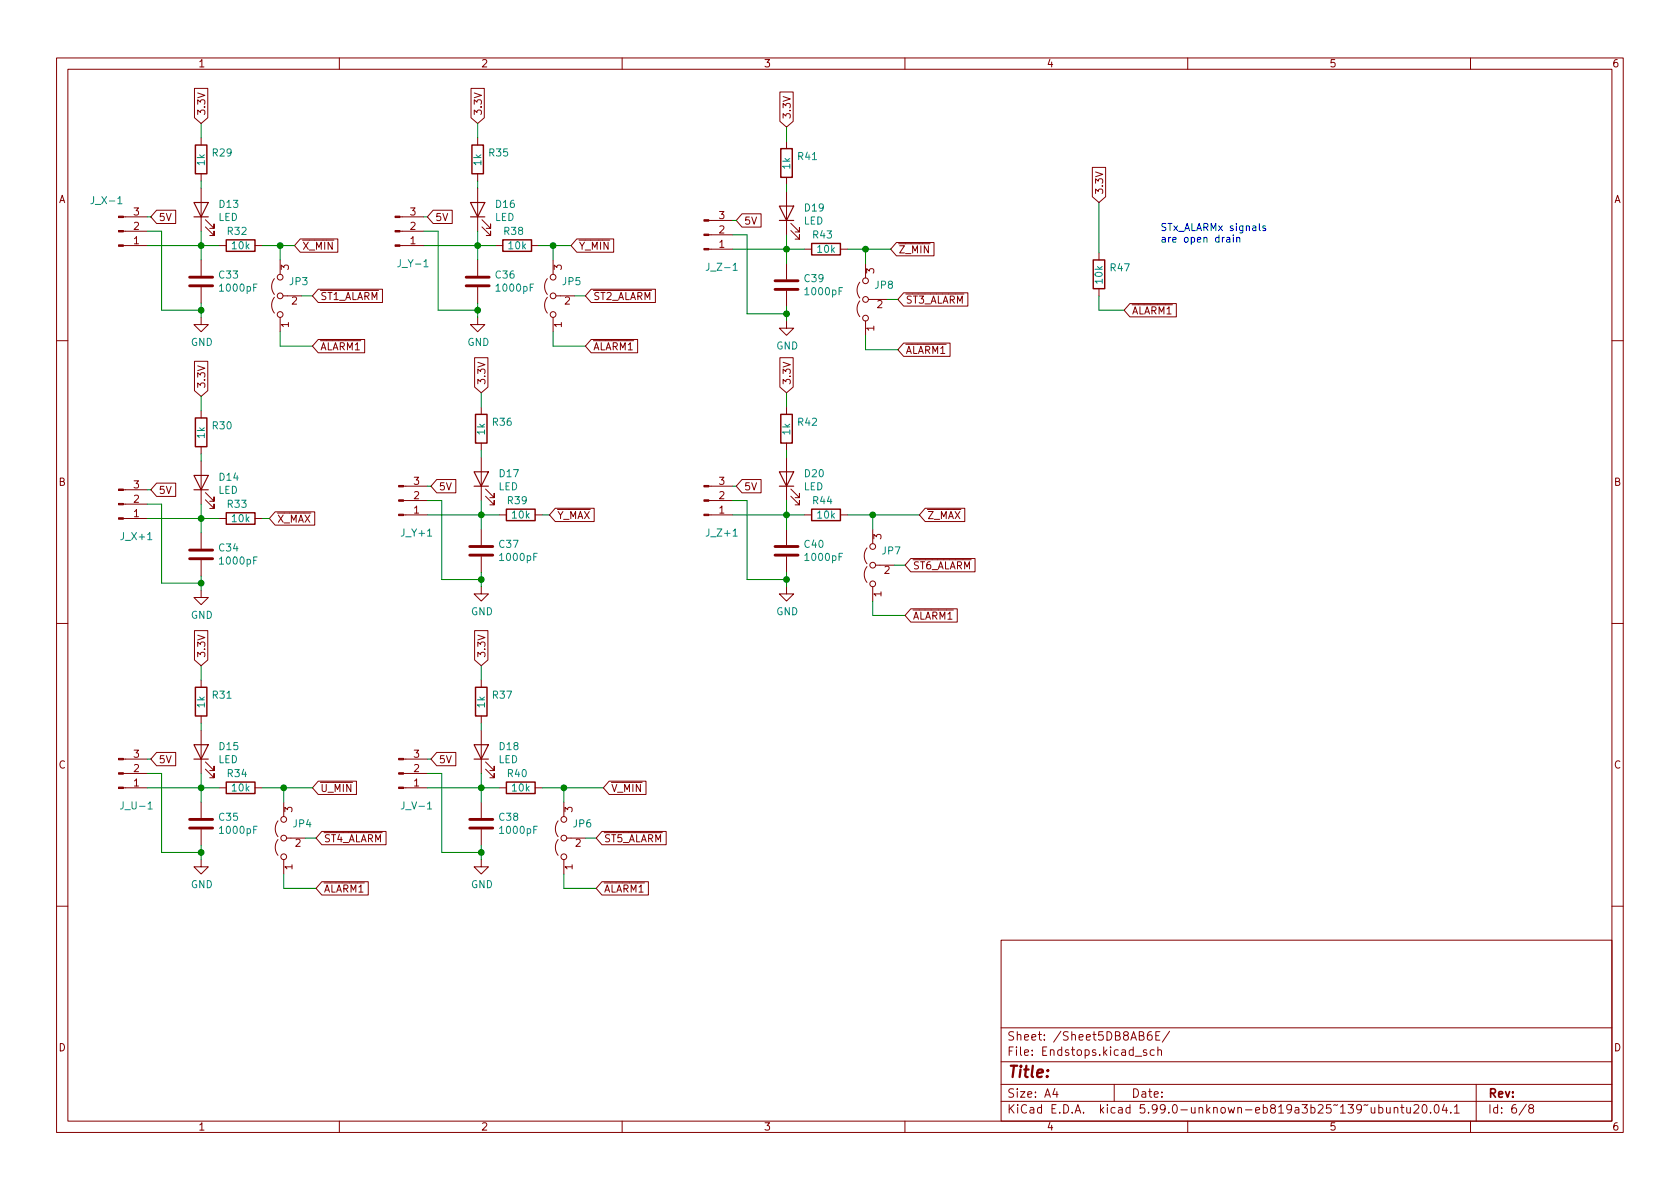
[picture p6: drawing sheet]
<svg xmlns="http://www.w3.org/2000/svg" width="297mm" height="210mm" viewBox="0 0 297 210" stroke-linecap="round" stroke-linejoin="round" font-family="sans-serif">
<g fill="none" stroke="#840000" stroke-width=".18">
<path d="M10 10.2h277v190.1h-277zM12 12.2h273v186.1h-273zM34.4 15.6h2.3v5.2l-1.1 1-1.2-1zM60 10.2v2M83.3 15.6h2.3v5.2l-1.1 1-1.2-1zM110 10.2v2M137.9 16.3h2.3v5.2l-1.1 1-1.2-1zM160 10.2v2M210 10.2v2M260 10.2v2M21.8 38.3h4.2M27.7 37.2h3.4v2.3h-3.4l-1-1.2z"/>
<path d="M35.6 24.4v1.2M35.6 30.7v1.3M35.6 33.3v7.6M36.3 38.9l1.5 1.5v-.8v.8h-.7M70.7 38.3h4.2M76.6 37.2h3.4v2.3h-3.4l-1-1.2zM84.5 24.4v1.2M84.5 30.7v1.3M84.5 33.3v7.6M85.2 38.9l1.5 1.5v-.8v.8h-.7M125.3 39h4.2M131.2 37.8h3.4v2.4h-3.4l-1-1.2z"/>
<path d="M139.1 25v1.3M139.1 31.4v1.2M139.1 33.9v7.6M139.8 39.5l1.6 1.5v-.7v.7h-.8M193.1 29.6h2.4v5.2l-1.2 1-1.2-1zM21.8 40.9h4.2M21.8 43.4h4.2M35.6 56.1v1.3h1.2l-1.2 1.3-1.3-1.3h1.3M35.6 46v2.8M35.6 50.8v2.8M36.3 40.1l1.5 1.6v-.8v.8h-.7M38.7 43.4h1.3"/>
<path d="M45.1 43.4h1.3M48.5 52.6a2.26 2.26 0 0 0 0 2.8M48.5 49.3a2.26 2.26 0 0 0 0 2.8M49.5 46v2.5M49.5 56.1v2.6M50 52.3h3.3M53.1 42.3h6.6v2.3h-6.6l-1-1.2zM56.3 51.1h11.3v2.4h-11.3l-1.1-1.2zM70.7 40.9h4.2M70.7 43.4h4.2M84.5 56.1v1.3h1.2l-1.2 1.3-1.3-1.3h1.3M84.5 46v2.8"/>
<path d="M84.5 50.8v2.8M85.2 40.1l1.5 1.6v-.8v.8h-.7M87.6 43.4h1.3M94 43.4h1.2M96.8 52.6a2.26 2.26 0 0 0 0 2.8M96.8 49.3a2.26 2.26 0 0 0 0 2.8M97.8 46v2.5M97.8 56.1v2.6M98.3 52.3h3.3M102 42.3h6.5v2.3h-6.5l-1-1.2zM104.5 51.1h11.4v2.4h-11.4l-1-1.2zM125.3 41.5h4.2"/>
<path d="M125.3 44.1h4.2M139.1 56.8v1.2h1.2l-1.2 1.3-1.3-1.3h1.3M139.1 46.6v2.8M139.1 51.4v2.8M139.8 40.8l1.6 1.5v-.8v.8h-.8M142.2 44.1h1.3M148.6 44.1h1.3M152 53.2a2.26 2.26 0 0 0 0 2.8M152 49.9a2.26 2.26 0 0 0 0 2.8M153 46.6v2.5M153 56.8v2.5M153.5 53h3.3"/>
<path d="M158.5 42.9h6.6v2.3h-6.6l-1-1.1zM159.8 51.8h11.3v2.3h-11.3l-1.1-1.1zM194.3 44.7v1.3M194.3 51v1.3M199.8 53.7h8.2v2.3h-8.2l-1-1.1zM10 60.2h2M34.4 63.9h2.3v5.2l-1.1 1-1.2-1zM35.6 72.6v1.3M35.6 79v1.3M56.3 60h8.2v2.4h-8.2l-1.1-1.2zM83.9 63.3h2.4v5.1l-1.2 1.1-1.2-1.1zM85.1 72v1.3"/>
<path d="M85.1 78.4v1.2M104.5 60h8.2v2.4h-8.2l-1-1.2zM137.9 63.3h2.3v5.1l-1.1 1.1-1.2-1.1zM139.1 72v1.3M139.1 78.4v1.2M159.8 60.7h8.2v2.3h-8.2l-1.1-1.2zM285 60.2h2M21.8 86.6h4.2M21.8 89.1h4.2M21.8 91.7h4.2M27.7 85.4h3.4v2.4h-3.4l-1-1.2zM35.6 81.5v7.6"/>
<path d="M35.6 94.2v2.8M35.6 99.1v2.7M36.3 88.4l1.5 1.5v-.8v.8h-.7M36.3 87.1l1.5 1.5v-.7v.7h-.7M38.7 91.7h1.3M45.1 91.7h1.3M48.6 90.5h7v2.4h-7l-1-1.2zM71.3 91.1h4.3M71.3 86h4.3M71.3 88.5h4.3M77.2 84.8h3.4v2.3h-3.4l-1-1.1zM85.1 80.9v7.6"/>
<path d="M85.1 93.6v2.8M85.1 98.4v2.8M85.9 87.8l1.5 1.5v-.8v.8h-.8M85.9 86.5l1.5 1.5v-.8v.8h-.8M88.3 91.1h1.2M94.6 91.1h1.3M98.2 89.9h6.9v2.3h-6.9l-1-1.1zM125.3 91.1h4.2M125.3 86h4.2M125.3 88.5h4.2M131.2 84.8h3.4v2.3h-3.4l-1-1.1zM139.1 80.9v7.6"/>
<path d="M139.1 93.6v2.8M139.1 98.4v2.8M139.8 87.8l1.6 1.5v-.8v.8h-.8M139.8 86.5l1.6 1.5v-.8v.8h-.8M142.2 91.1h1.3M148.6 91.1h1.3M153.3 96.9a2.26 2.26 0 0 0 0 2.8M154.3 93.6v2.5M154.8 99.9h3.3M161 98.8h11.4v2.3h-11.4l-1-1.2zM163.6 89.9h7v2.3h-7l-1-1.1zM10 110.2h2"/>
<path d="M34.4 111.5h2.3v5.2l-1.1 1-1.2-1zM35.6 104.4v1.3h1.2l-1.2 1.2-1.3-1.2h1.3M83.9 111.5h2.4v5.2l-1.2 1-1.2-1zM85.1 103.8v1.2h1.3l-1.3 1.3-1.3-1.3h1.3M139.1 103.8v1.2h1.2l-1.2 1.3-1.3-1.3h1.3M153.3 100.2a2.26 2.26 0 0 0 0 2.8M154.3 103.8v2.5M161 107.7h8.3v2.3h-8.3l-1-1.2zM285 110.2h2M21.8 134.2h4.2M21.8 136.8h4.2M21.8 139.3h4.2"/>
<path d="M27.7 133.1h3.4v2.3h-3.4l-1-1.2zM35.6 120.3v1.2M35.6 126.6v1.3M35.6 129.2v7.6M36.3 136l1.5 1.5v-.7v.7h-.7M36.3 134.7l1.5 1.6v-.8v.8h-.7M38.7 139.3h1.3M45.1 139.3h1.3M56.3 138.1h6.7v2.4h-6.7l-1.1-1.2zM71.3 134.2h4.3M71.3 136.8h4.3M71.3 139.3h4.3"/>
<path d="M77.2 133.1h3.4v2.3h-3.4l-1-1.2zM85.1 120.3v1.2M85.1 126.6v1.3M85.1 129.2v7.6M85.9 136l1.5 1.5v-.7v.7h-.8M85.9 134.7l1.5 1.6v-.8v.8h-.8M88.3 139.3h1.2M94.6 139.3h1.3M107.7 138.1h6.5v2.4h-6.5l-1-1.2zM35.6 152v1.3h1.2l-1.2 1.3-1.3-1.3h1.3M35.6 141.9v2.7M35.6 146.7v2.8"/>
<path d="M49.2 148.5a2.26 2.26 0 0 0 0 2.8M49.2 145.2a2.26 2.26 0 0 0 0 2.8M50.2 141.9v2.5M50.2 152v2.6M50.7 148.2h3.3M56.9 147h11.4v2.4h-11.4l-1-1.2zM56.9 155.9h8.2v2.4h-8.2l-1-1.2zM85.1 152v1.3h1.3l-1.3 1.3-1.3-1.3h1.3M85.1 141.9v2.7M85.1 146.7v2.8M98.7 148.5a2.26 2.26 0 0 0 0 2.8M98.7 145.2a2.26 2.26 0 0 0 0 2.8"/>
<path d="M99.7 141.9v2.5M99.7 152v2.6M100.2 148.2h3.3M106.4 147h11.4v2.4h-11.4l-1-1.2zM106.4 155.9h8.2v2.4h-8.2l-1-1.2zM10 160.2h2M177 166.3h108v32h-108zM285 160.2h2M60 198.3v2M110 198.3v2M160 198.3v2M177 194.8h108"/>
<path d="M177 191.8h108M177 187.8h108M177 181.8h108M186.5 192.5l-.4 1h1M186.9 193v1M197 191.8v3M200.7 186.8h1.2M202.7 185.7l-.3-.1-.3 .2 .1 .3 .5 .1v.4h-.6M203.6 182.4a.59 .59 0 0 0-.7 .7v.5l.1 .3h.4l.2-.1 .1-.5-.1-.2-.5-.1-.2 .3M204.1 185.7l-.5-.1-.2 .3v.4l.1 .3h.6M204.4 183.1h.5M204.7 185.8l.2-.2 .4 .1 .1 .9"/>
<path d="M204.7 185.1v1.5M205.1 182.4h-.7v1.5h.7M206.8 182.4l-1.3 1.9M210 198.3v2M243.8 195.9l.4-.1 .3 .3v.4l-.1 .3h-.6M243.8 195.3v1.5M245.1 195.8l.1 1h.4l.2-.1M245.8 195.8v1M246.5 196l.2-.2 .4 .1v.9M246.5 195.8v1M247.6 195.8h.6M247.9 195.3v1.3l.3 .2"/>
<path d="M248.7 195.8l.1 1h.3l.3-.1M249.4 195.8v1M250 195.5l.6-.2 .2 .2 .1 .3-1 1h1M251.6 195.4l.2-.1a.81 .81 0 0 1 .6 .7 .81 .81 0 0 1-.3 .8h-.2a.81 .81 0 0 1-.5-.6 .81 .81 0 0 1 .2-.8zM252.9 196.7v.1M253.8 195.4l.1-.1a.81 .81 0 0 1 .6 .7 .81 .81 0 0 1-.3 .8h-.1a.81 .81 0 0 1-.6-.6 .81 .81 0 0 1 .3-.8zM255.4 195.3l-.4 1h.9M255.7 195.8v1M256.5 196.7v.1M257.1 195.8l.5-.5v1.5M257.1 196.8h.9M260 198.3v2"/>
<path d="M261 191.8v6.5M269.9 195.3l-1.3 1.9M270.6 196l-.3-.3 .1-.2 .2-.2 .4 .1 .2 .2-.1 .2-.7 .2-.1 .3v.2l.3 .3h.4l.2-.3-.1-.4-.2-.1"/>
<circle cx="49.5" cy="49" r=".51"/>
<circle cx="49.5" cy="55.6" r=".51"/>
<circle cx="49.5" cy="52.3" r=".51"/>
<circle cx="97.8" cy="55.6" r=".51"/>
<circle cx="97.8" cy="49" r=".51"/>
<circle cx="97.8" cy="52.3" r=".51"/>
<circle cx="153" cy="53" r=".51"/>
<circle cx="153" cy="49.7" r=".51"/>
<circle cx="153" cy="56.3" r=".51"/>
<circle cx="154.3" cy="99.9" r=".51"/>
<circle cx="154.3" cy="96.6" r=".51"/>
<circle cx="154.3" cy="103.2" r=".51"/>
<circle cx="50.2" cy="151.5" r=".51"/>
<circle cx="50.2" cy="148.2" r=".51"/>
<circle cx="50.2" cy="144.9" r=".51"/>
<circle cx="99.7" cy="151.5" r=".51"/>
<circle cx="99.7" cy="148.2" r=".51"/>
<circle cx="99.7" cy="144.9" r=".51"/>
</g>
<g fill="none" stroke="#840000" stroke-width=".2">
<path d="M34.3 35.8h2.5l-1.2 2.5zM34.3 38.3h2.5M83.2 35.8h2.5l-1.2 2.5zM83.2 38.3h2.5M137.8 36.4h2.5l-1.2 2.6zM137.8 39h2.5M34.3 84.1h2.5l-1.2 2.5zM34.3 86.6h2.5M83.8 83.4h2.6l-1.3 2.6zM83.8 86h2.6M137.8 83.4h2.5l-1.2 2.6zM137.8 86h2.5"/>
<path d="M34.3 131.7h2.5l-1.2 2.5zM34.3 134.2h2.5M83.8 131.7h2.6l-1.3 2.5zM83.8 134.2h2.6"/>
</g>
<g fill="none" stroke="#840000" stroke-width=".25">
<path d="M34.5 25.6h2.1v5.1h-2.1zM83.4 25.6h2.1v5.1h-2.1zM138 26.3h2.1v5.1h-2.1zM40 42.4h5.1v2h-5.1zM88.9 42.4h5.1v2h-5.1zM143.5 43h5.1v2.1h-5.1zM193.3 46h2v5h-2zM34.5 73.9h2.1v5.1h-2.1zM84.1 73.3h2v5.1h-2zM138 73.3h2.1v5.1h-2.1zM40 90.7h5.1v2h-5.1zM89.5 90h5.1v2.1h-5.1z"/>
<path d="M143.5 90h5.1v2.1h-5.1zM34.5 121.5h2.1v5.1h-2.1zM40 138.3h5.1v2h-5.1zM84.1 121.5h2v5.1h-2zM89.5 138.3h5.1v2h-5.1z"/>
</g>
<g fill="none" stroke="#840000" stroke-width=".51">
<path d="M33.5 50.5h4.1M33.5 49h4.1M82.4 50.5h4.1M82.4 49h4.1M137 51.2h4.1M137 49.7h4.1M33.5 98.8h4.1M33.5 97.3h4.1M83.1 98.2h4M83.1 96.6h4M137 98.2h4.1M137 96.6h4.1"/>
<path d="M33.5 146.4h4.1M33.5 144.9h4.1M83.1 146.4h4M83.1 144.9h4"/>
</g>
<g fill="#840000" stroke="#840000" stroke-width=".18">
<path d="M69.8 38.2h.9v.3h-.9z"/>
<path d="M69.8 40.8h.9v.2h-.9z"/>
<path d="M69.8 43.3h.9v.3h-.9z"/>
<path d="M21 86.5h.8v.2h-.8z"/>
<path d="M21 89h.8v.3h-.8z"/>
<path d="M21 91.6h.8v.2h-.8z"/>
<path d="M21 38.2h.8v.3h-.8z"/>
<path d="M21 40.8h.8v.2h-.8z"/>
<path d="M21 43.3h.8v.3h-.8z"/>
<path d="M21 134.1h.8v.3h-.8z"/>
<path d="M21 136.6h.8v.3h-.8z"/>
<path d="M21 139.2h.8v.2h-.8z"/>
<path d="M124.5 85.8h.8v.3h-.8z"/>
<path d="M124.5 88.4h.8v.2h-.8z"/>
<path d="M124.5 90.9h.8v.3h-.8z"/>
<path d="M124.5 38.9h.8v.2h-.8z"/>
<path d="M124.5 41.4h.8v.3h-.8z"/>
<path d="M124.5 43.9h.8v.3h-.8z"/>
<path d="M70.5 85.8h.8v.3h-.8z"/>
<path d="M70.5 88.4h.8v.2h-.8z"/>
<path d="M70.5 90.9h.8v.3h-.8z"/>
<path d="M70.5 134.1h.8v.3h-.8z"/>
<path d="M70.5 136.6h.8v.3h-.8z"/>
<path d="M70.5 139.2h.8v.2h-.8z"/>
</g>
<path d="M20.8 36h.8M75 47.2h.7M129.6 47.8h.8M129.6 94.8h.8M26.2 143.1h.7M75.6 143.1h.7" fill="none" stroke="#008484" stroke-width=".18"/>
<path d="M222.7 39.5v1.1l.1 .2M223.7 40l-.3-.1-.1 .2v.2l.4 .1v.3h-.4M216.9 42h.5l.1 .8M217.5 42.3h-.5l-.1 .2 .1 .3h.5M218.1 42v.8M218.7 42.1l.1-.1h.4v.8M218.7 42v.8" fill="none" stroke="#0000c2" stroke-width=".18"/>
<g fill="none" stroke="#008400" stroke-width=".18">
<path d="M26 38.3h.7M35.6 21.8v2.6M35.6 32v1.3M74.9 38.3h.7M84.5 21.8v2.6M84.5 32v1.3M129.5 39h.7M139.1 22.5v2.5M139.1 32.6v1.3M194.3 35.8v8.9M26 43.4h12.7M26 40.9h2.6v14h7"/>
<path d="M35.6 40.9v5.1M35.6 53.6v2.5M46.4 43.4h5.7M49.5 58.7v2.5h5.7M49.5 43.4v2.6M53.3 52.3h1.9M74.9 43.4h12.7M74.9 40.9h2.6v14h7M84.5 40.9v5.1M84.5 53.6v2.5M95.2 43.4h5.8M97.8 43.4v2.6"/>
<path d="M97.8 58.7v2.5h5.7M101.6 52.3h1.9M129.5 44.1h12.7M129.5 41.5h2.6v14h7M139.1 41.5v5.1M139.1 54.2v2.6M149.9 44.1h7.6M153 59.3v2.5h5.7M153 44.1v2.5M156.8 53h1.9M194.3 52.3v2.6h4.5M35.6 70.1v2.5"/>
<path d="M85.1 69.5v2.5M85.1 79.6v1.3M139.1 69.5v2.5M139.1 79.6v1.3M26 91.7h12.7M26 89.1h2.6v14h7M26 86.6h.7M35.6 80.3v1.2M35.6 89.1v5.1M46.4 91.7h1.2M75.6 91.1h12.7M75.6 88.5h2.5v14h7"/>
<path d="M75.6 86h.6M85.1 88.5v5.1M95.9 91.1h1.3M129.5 88.5h2.6v14h7M129.5 91.1h12.7M129.5 86h.7M139.1 88.5v5.1M149.9 91.1h12.7M154.3 91.1v2.5M158.1 99.9h1.9M35.6 101.8v2.6M35.6 117.7v2.6"/>
<path d="M85.1 101.2v2.6M85.1 117.7v2.6M139.1 101.2v2.6M154.3 106.3v2.5h5.7M26 136.8h2.6v13.9h7M26 139.3h12.7M26 134.2h.7M35.6 127.9v1.3M35.6 136.8v5.1M46.4 139.3h8.8M50.2 139.3v2.6M75.6 136.8h2.5v13.9h7"/>
<path d="M75.6 139.3h12.7M75.6 134.2h.6M85.1 127.9v1.3M85.1 136.8v5.1M95.9 139.3h10.8M99.7 139.3v2.6M35.6 149.5v2.5M50.2 154.6v2.5h5.7M54 148.2h1.9M85.1 149.5v2.5M99.7 154.6v2.5h5.7M103.5 148.2h1.9"/>
</g>
<g fill="#008400" stroke="#008400" stroke-width=".18">
<circle cx="139.1" cy="44.1" r=".51"/>
<circle cx="139.1" cy="55.5" r=".51"/>
<circle cx="153" cy="44.1" r=".51"/>
<circle cx="35.6" cy="150.7" r=".51"/>
<circle cx="50.2" cy="139.3" r=".51"/>
<circle cx="35.6" cy="139.3" r=".51"/>
<circle cx="35.6" cy="91.7" r=".51"/>
<circle cx="35.6" cy="103.1" r=".51"/>
<circle cx="49.5" cy="43.4" r=".51"/>
<circle cx="35.6" cy="43.4" r=".51"/>
<circle cx="35.6" cy="54.9" r=".51"/>
<circle cx="139.1" cy="91.1" r=".51"/>
<circle cx="139.1" cy="102.5" r=".51"/>
<circle cx="154.3" cy="91.1" r=".51"/>
<circle cx="85.1" cy="139.3" r=".51"/>
<circle cx="85.1" cy="150.7" r=".51"/>
<circle cx="99.7" cy="139.3" r=".51"/>
<circle cx="85.1" cy="91.1" r=".51"/>
<circle cx="85.1" cy="102.5" r=".51"/>
<circle cx="84.5" cy="43.4" r=".51"/>
<circle cx="84.5" cy="54.9" r=".51"/>
<circle cx="97.8" cy="43.4" r=".51"/>
</g>
<text font-size="2.8" fill="#840000" x="178" y="190.6">Title:</text>
<g font-size="2.1" fill="#840000">
<text x="178" y="184">Sheet: /Sheet5DB8AB6E/</text>
<text x="178" y="186.7">File: Endstops.kicad_sch</text>
<text x="178" y="196.9">KiCad E.D.A. kicad 5.99.0-unknown-eb819a3b25~139~ubuntu20.04.1</text>
<text x="178" y="194.1">Size: A4</text>
<text x="200" y="194.1">Date:</text>
<text x="263" y="194.1">Rev:</text>
<text x="263" y="196.9">Id: 6/8</text>
</g>
<g font-size="1.8" fill="#840000">
<text x="35" y="11.9">1</text>
<text x="85" y="11.9">2</text>
<text x="135" y="11.9">3</text>
<text x="185" y="11.9">4</text>
<text x="235" y="11.9">5</text>
<text x="285" y="11.9">6</text>
<text x="36.3" y="20.5" transform="rotate(-90 36.3 20.5)">3.3V</text>
<text x="85.2" y="20.5" transform="rotate(-90 85.2 20.5)">3.3V</text>
<text x="139.8" y="21.1" transform="rotate(-90 139.8 21.1)">3.3V</text>
<text x="10.3" y="35.9">A</text>
<text x="195" y="34.5" transform="rotate(-90 195 34.5)">3.3V</text>
<text x="285.3" y="35.9">A</text>
<text x="23.6" y="40.6">2</text>
<text x="23.6" y="38.1">3</text>
<text x="28" y="39.1">5V</text>
<text x="72.5" y="40.6">2</text>
<text x="72.5" y="38.1">3</text>
<text x="76.9" y="39.1">5V</text>
<text x="127.1" y="41.3">2</text>
<text x="127.1" y="38.7">3</text>
<text x="131.5" y="39.7">5V</text>
<text x="23.6" y="43.2">1</text>
<text x="51.1" y="47.7" transform="rotate(-90 51.1 47.7)">3</text>
<text x="53.4" y="44.2">~{X_MIN}</text>
<text x="72.5" y="43.2">1</text>
<text x="99.3" y="47.7" transform="rotate(-90 99.3 47.7)">3</text>
<text x="102.3" y="44.2">~{Y_MIN}</text>
<text x="127.1" y="43.8">1</text>
<text x="158.8" y="44.8">~{Z_MIN}</text>
<text x="51.6" y="53.8">2</text>
<text x="56.6" y="53">~{ST1_ALARM}</text>
<text x="99.8" y="53.8">2</text>
<text x="104.8" y="53">~{ST2_ALARM}</text>
<text x="154.6" y="48.4" transform="rotate(-90 154.6 48.4)">3</text>
<text x="160.1" y="53.7">~{ST3_ALARM}</text>
<text x="51.1" y="57.9" transform="rotate(-90 51.1 57.9)">1</text>
<text x="99.3" y="57.9" transform="rotate(-90 99.3 57.9)">1</text>
<text x="154.6" y="58.5" transform="rotate(-90 154.6 58.5)">1</text>
<text x="155.1" y="54.5">2</text>
<text x="200.1" y="55.6">~{ALARM1}</text>
<text x="56.6" y="61.9">~{ALARM1}</text>
<text x="104.8" y="61.9">~{ALARM1}</text>
<text x="160.1" y="62.6">~{ALARM1}</text>
<text x="36.3" y="68.8" transform="rotate(-90 36.3 68.8)">3.3V</text>
<text x="85.8" y="68.1" transform="rotate(-90 85.8 68.1)">3.3V</text>
<text x="139.8" y="68.1" transform="rotate(-90 139.8 68.1)">3.3V</text>
<text x="10.3" y="85.9">B</text>
<text x="23.6" y="88.9">2</text>
<text x="23.6" y="86.4">3</text>
<text x="28" y="87.3">5V</text>
<text x="73.2" y="88.3">2</text>
<text x="73.2" y="85.7">3</text>
<text x="77.5" y="86.7">5V</text>
<text x="127.1" y="88.3">2</text>
<text x="127.1" y="85.7">3</text>
<text x="131.5" y="86.7">5V</text>
<text x="285.3" y="85.9">B</text>
<text x="23.6" y="91.4">1</text>
<text x="49" y="92.4">~{X_MAX}</text>
<text x="73.2" y="90.8">1</text>
<text x="98.5" y="91.8">~{Y_MAX}</text>
<text x="127.1" y="90.8">1</text>
<text x="155.8" y="95.4" transform="rotate(-90 155.8 95.4)">3</text>
<text x="163.9" y="91.8">~{Z_MAX}</text>
<text x="156.4" y="101.5">2</text>
<text x="161.4" y="100.7">~{ST6_ALARM}</text>
<text x="155.8" y="105.5" transform="rotate(-90 155.8 105.5)">1</text>
<text x="161.4" y="109.6">~{ALARM1}</text>
<text x="36.3" y="116.4" transform="rotate(-90 36.3 116.4)">3.3V</text>
<text x="85.8" y="116.4" transform="rotate(-90 85.8 116.4)">3.3V</text>
<text x="10.3" y="135.9">C</text>
<text x="23.6" y="136.5">2</text>
<text x="23.6" y="134">3</text>
<text x="28" y="135">5V</text>
<text x="73.2" y="136.5">2</text>
<text x="73.2" y="134">3</text>
<text x="77.5" y="135">5V</text>
<text x="285.3" y="135.9">C</text>
<text x="23.6" y="139.1">1</text>
<text x="51.7" y="143.6" transform="rotate(-90 51.7 143.6)">3</text>
<text x="56.6" y="140">~{U_MIN}</text>
<text x="73.2" y="139.1">1</text>
<text x="101.2" y="143.6" transform="rotate(-90 101.2 143.6)">3</text>
<text x="108" y="140">~{V_MIN}</text>
<text x="52.2" y="149.7">2</text>
<text x="57.2" y="148.9">~{ST4_ALARM}</text>
<text x="101.7" y="149.7">2</text>
<text x="106.7" y="148.9">~{ST5_ALARM}</text>
<text x="51.7" y="153.8" transform="rotate(-90 51.7 153.8)">1</text>
<text x="101.2" y="153.8" transform="rotate(-90 101.2 153.8)">1</text>
<text x="57.2" y="157.8">~{ALARM1}</text>
<text x="106.7" y="157.8">~{ALARM1}</text>
<text x="10.3" y="185.9">D</text>
<text x="285.3" y="185.9">D</text>
<text x="35" y="199.9">1</text>
<text x="85" y="199.9">2</text>
<text x="135" y="199.9">3</text>
<text x="185" y="199.9">4</text>
<text x="235" y="199.9">5</text>
<text x="285" y="199.9">6</text>
</g>
<g font-size="1.8" fill="#008484">
<text x="36.2" y="29.2" transform="rotate(-90 36.2 29.2)">1k</text>
<text x="37.6" y="27.7">R29</text>
<text x="85.1" y="29.2" transform="rotate(-90 85.1 29.2)">1k</text>
<text x="86.5" y="27.7">R35</text>
<text x="139.7" y="29.9" transform="rotate(-90 139.7 29.9)">1k</text>
<text x="141.1" y="28.3">R41</text>
<text x="16.5" y="36.1">J_X-1</text>
<text x="38.6" y="39.1">LED</text>
<text x="38.8" y="36.7">D13</text>
<text x="40.3" y="41.5">R32</text>
<text x="87.5" y="39.1">LED</text>
<text x="87.7" y="36.7">D16</text>
<text x="89.2" y="41.5">R38</text>
<text x="142.1" y="39.7">LED</text>
<text x="142.3" y="37.4">D19</text>
<text x="41.1" y="44.1">10k</text>
<text x="70.7" y="47.2">J_Y-1</text>
<text x="90" y="44.1">10k</text>
<text x="125.3" y="47.9">J_Z-1</text>
<text x="143.8" y="42.2">R43</text>
<text x="144.6" y="44.7">10k</text>
<text x="196.4" y="48">R47</text>
<text x="38.8" y="49.2">C33</text>
<text x="39.1" y="51.6">1000pF</text>
<text x="51.2" y="50.4">JP3</text>
<text x="87.7" y="49.2">C36</text>
<text x="87.9" y="51.6">1000pF</text>
<text x="99.5" y="50.4">JP5</text>
<text x="142.3" y="49.9">C39</text>
<text x="142.6" y="52.2">1000pF</text>
<text x="154.7" y="51">JP8</text>
<text x="194.9" y="50.1" transform="rotate(-90 194.9 50.1)">10k</text>
<text x="33.7" y="61.2">GND</text>
<text x="82.6" y="61.2">GND</text>
<text x="137.2" y="61.8">GND</text>
<text x="36.2" y="77.5" transform="rotate(-90 36.2 77.5)">1k</text>
<text x="37.6" y="75.9">R30</text>
<text x="85.7" y="76.9" transform="rotate(-90 85.7 76.9)">1k</text>
<text x="87.2" y="75.3">R36</text>
<text x="139.7" y="76.9" transform="rotate(-90 139.7 76.9)">1k</text>
<text x="141.1" y="75.3">R42</text>
<text x="38.6" y="87.3">LED</text>
<text x="38.8" y="85">D14</text>
<text x="40.3" y="89.8">R33</text>
<text x="88.1" y="86.7">LED</text>
<text x="88.4" y="84.4">D17</text>
<text x="89.8" y="89.1">R39</text>
<text x="142.1" y="86.7">LED</text>
<text x="142.3" y="84.4">D20</text>
<text x="143.8" y="89.1">R44</text>
<text x="21.5" y="95.5">J_X+1</text>
<text x="41.1" y="92.3">10k</text>
<text x="71.1" y="94.9">J_Y+1</text>
<text x="90.6" y="91.7">10k</text>
<text x="125.1" y="94.9">J_Z+1</text>
<text x="144.6" y="91.7">10k</text>
<text x="38.8" y="97.5">C34</text>
<text x="39.1" y="99.8">1000pF</text>
<text x="88.3" y="96.9">C37</text>
<text x="88.6" y="99.2">1000pF</text>
<text x="142.3" y="96.9">C40</text>
<text x="142.6" y="99.2">1000pF</text>
<text x="156" y="98">JP7</text>
<text x="33.7" y="109.4">GND</text>
<text x="83.3" y="108.8">GND</text>
<text x="137.2" y="108.8">GND</text>
<text x="36.2" y="125.1" transform="rotate(-90 36.2 125.1)">1k</text>
<text x="37.6" y="123.5">R31</text>
<text x="85.7" y="125.1" transform="rotate(-90 85.7 125.1)">1k</text>
<text x="87.2" y="123.5">R37</text>
<text x="38.6" y="134.9">LED</text>
<text x="38.8" y="132.6">D15</text>
<text x="40.3" y="137.4">R34</text>
<text x="88.1" y="134.9">LED</text>
<text x="88.4" y="132.6">D18</text>
<text x="89.8" y="137.4">R40</text>
<text x="21.7" y="143.1">J_U-1</text>
<text x="41.1" y="139.9">10k</text>
<text x="71.3" y="143.1">J_V-1</text>
<text x="90.6" y="139.9">10k</text>
<text x="38.8" y="145.1">C35</text>
<text x="39.1" y="147.4">1000pF</text>
<text x="51.9" y="146.3">JP4</text>
<text x="88.3" y="145.1">C38</text>
<text x="88.6" y="147.4">1000pF</text>
<text x="101.4" y="146.3">JP6</text>
<text x="33.7" y="157">GND</text>
<text x="83.3" y="157">GND</text>
</g>
<g font-size="1.8" fill="#0000c2">
<text x="205.1" y="40.8">STx_ALARMx signals</text>
<text x="205.1" y="42.9">are open drain</text>
</g>
</svg>
